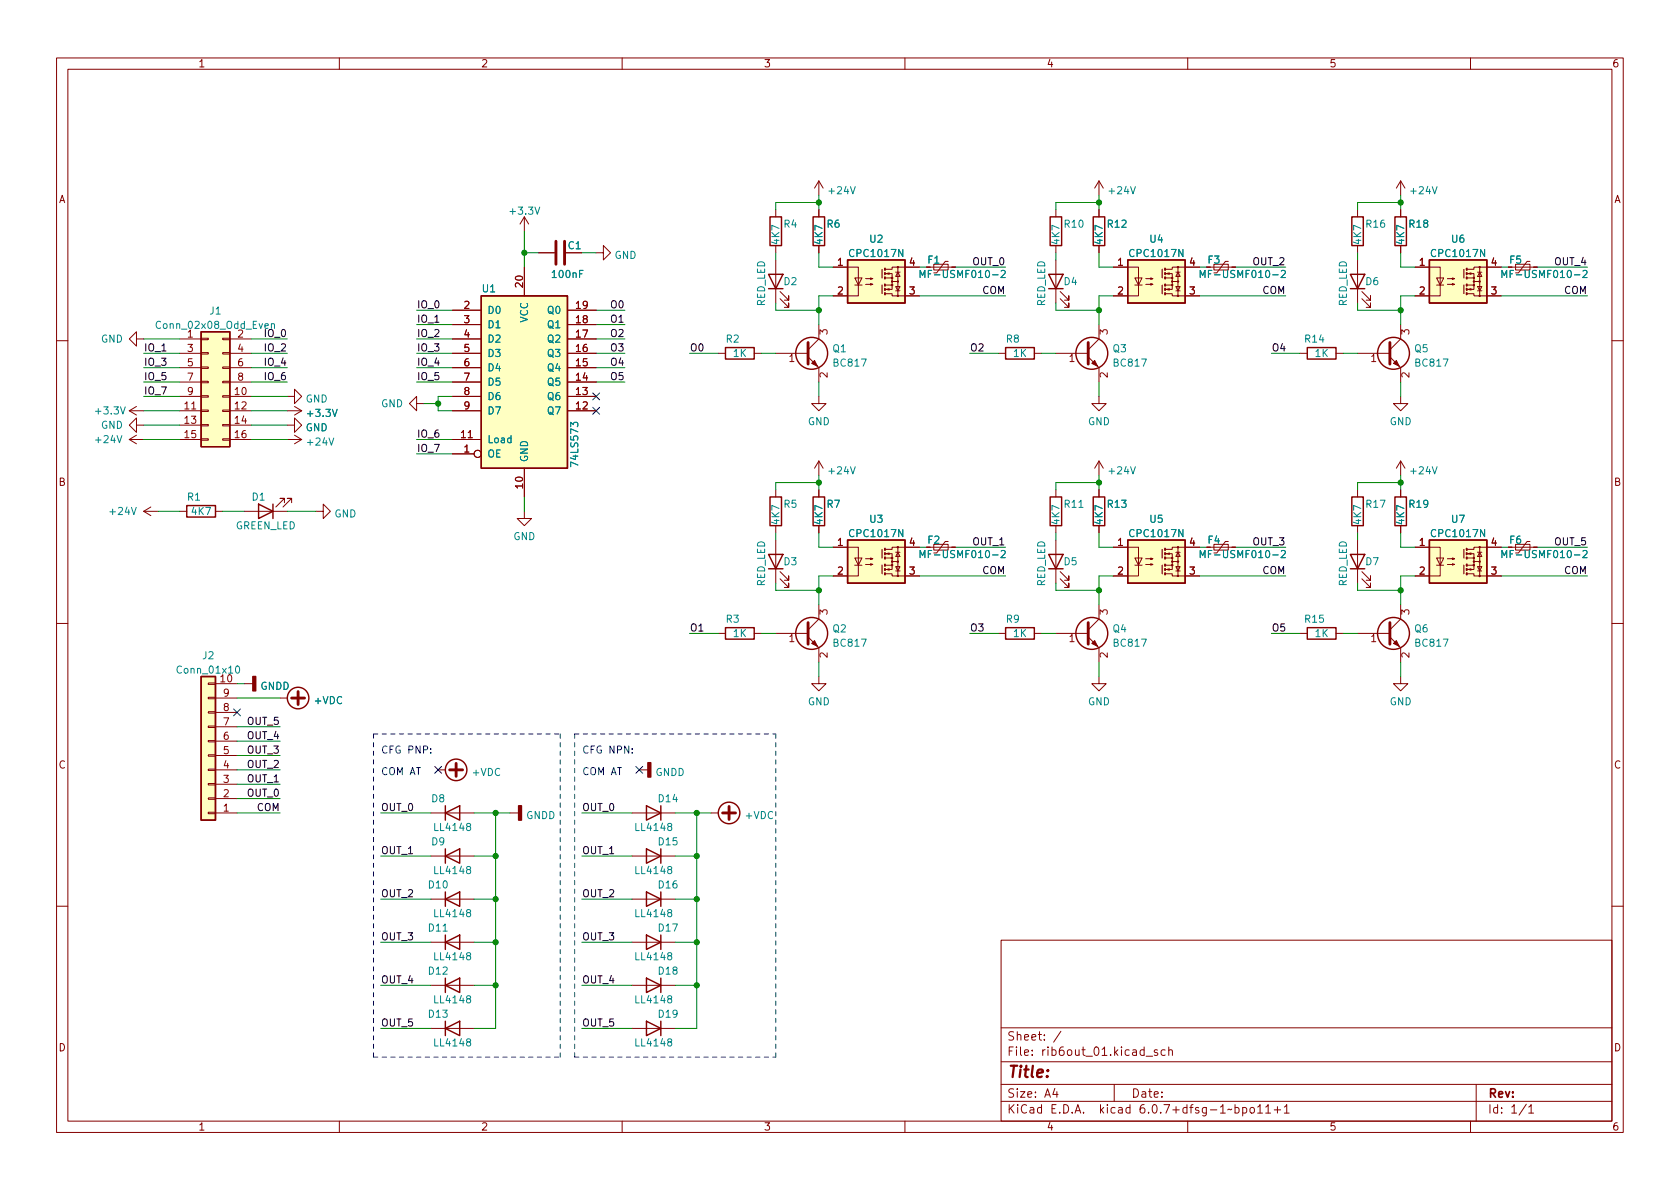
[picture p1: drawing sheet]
<svg xmlns="http://www.w3.org/2000/svg" width="297mm" height="210mm" viewBox="0 0 297 210" stroke-linecap="round" stroke-linejoin="round" font-family="sans-serif">
<g fill="none" stroke="#840000" stroke-width=".18">
<path d="M10 10.2h277v190.1h-277zM12 12.2h273v186.1h-273zM60 10.2v2M110 10.2v2M160 10.2v2M210 10.2v2M260 10.2v2M92.7 38.3v2.6M92.7 38.3l-.8 1.3M92.7 38.3l.8 1.3M137.2 37.1v1.2M144.8 32v2.5"/>
<path d="M144.8 37.1v1.2M144.8 32l-.8 1.3M144.8 32l.7 1.3M186.7 37.1v1.2M194.3 32v2.5M194.3 37.1v1.2M194.3 32l-.8 1.3M194.3 32l.8 1.3M240 37.1v1.2M247.6 32v2.5M247.6 37.1v1.2M247.6 32l-.7 1.3"/>
<path d="M247.6 32l.8 1.3M24.1 59.9v-1.2l-1.2 1.2 1.2 1.3v-1.3h1.3M31.7 59.9h3.9M35.6 59.8h1.2v.3h-1.2zM39.4 59.8h1.2v.3h-1.2zM40.6 59.9h3.8M80 59.9h5.1M80 57.4h5.1M80 54.9h5.1M92.7 47.2v5.1M95.2 44.7h2.8M100.3 59.9h5.1"/>
<path d="M100.3 57.4h5.1M100.3 54.9h5.1M105.4 44.7h1.3v-1.3l1.2 1.3-1.2 1.3v-1.3M137.2 43.4v1.3M137.2 46v7.6M137.9 52.8l1.5 1.6v-.8v.8h-.7M137.9 51.6l1.5 1.5v-.8v.8h-.7M144.8 57.4v2.5l-1.9 1.9M144.8 43.4v1.3M147.3 47.2h4.5v5.1h-4.5M151.1 49.1h1.3l-.6 1.3zM151.1 50.4h1.3"/>
<path d="M153 50.3h1.3l-.4 .1v-.2l.4 .1M153 49.3h1.3l-.4 .1v-.3l.4 .2M156.6 48.4h1.1v.7M156.6 51.9h1.1v.4h4.9M156.6 49.1h1.1v1.3h-1.1M156.7 51.2l.5-.2v.3zM156.7 48.4l.5-.1v.2zM157.7 50.4v.8h-1.1M157.7 49.8h1M158.4 50.7h.7l-.4 .7zM158.4 51.4h.7M158.4 48.1h.7"/>
<path d="M158.7 48.1l.4 .8h-.7zM158.7 47.2v5.1M162.6 47.2h-4.9v.4h-1.1M163.8 47.2h5.1M165.1 46.7h2.5v1h-2.5zM167.6 46.2h-.5l-1.5 2.1h-.5M186.7 43.4v1.3M186.7 46v7.6M187.5 52.8l1.5 1.6v-.8v.8h-.8M187.5 51.6l1.5 1.5v-.8v.8h-.8M194.3 43.4v1.3M194.3 57.4v2.5l-1.9 1.9"/>
<path d="M196.8 47.2h4.5v5.1h-4.5M200.7 49.1h1.2l-.6 1.3zM200.7 50.4h1.2M202.6 50.3h1.2l-.3 .1v-.2l.3 .1M202.6 49.3h1.2l-.3 .1v-.3l.3 .2M206.1 48.4h1.2v.7M206.1 51.9h1.2v.4h4.8M206.1 49.1h1.2v1.3h-1.2M206.2 51.2l.6-.2v.3zM206.2 48.4l.6-.1v.2zM207.3 50.4v.8h-1.2M207.3 49.8h1"/>
<path d="M207.9 50.7h.8l-.4 .7zM207.9 51.4h.8M207.9 48.1h.8M208.3 48.1l.4 .8h-.8zM208.3 47.2v5.1M212.1 47.2h-4.8v.4h-1.2M213.4 47.2h5M214.6 46.7h2.6v1h-2.6zM217.2 46.2h-.5l-1.6 2.1h-.5M240 43.4v1.3M240 46v7.6M240.8 52.8l1.5 1.6v-.8v.8h-.7"/>
<path d="M240.8 51.6l1.5 1.5v-.8v.8h-.7M247.6 43.4v1.3M247.6 57.4v2.5l-1.9 1.9M250.2 47.2h4.4v5.1h-4.4M254 49.1h1.3l-.7 1.3zM254 50.4h1.3M255.9 50.3h1.3l-.4 .1v-.2l.4 .1M255.9 49.3h1.3l-.4 .1v-.3l.4 .2M259.5 48.4h1.1v.7M259.5 51.9h1.1v.4h4.8M259.5 49.1h1.1v1.3h-1.1M259.6 51.2l.5-.2v.3z"/>
<path d="M259.6 48.4l.5-.1v.2zM260.6 50.4v.8h-1.1M260.6 49.8h1M261.2 50.7h.8l-.4 .7zM261.2 51.4h.8M261.2 48.1h.8M261.6 48.1l.4 .8h-.8zM261.6 47.2v5.1M265.4 47.2h-4.8v.4h-1.1M266.7 47.2h5.1M268 46.7h2.5v1h-2.5zM270.5 46.2h-.5l-1.5 2.1h-.5"/>
<path d="M10 60.2h2M22.9 77.7l1.2 .8M22.9 77.7h2.5M22.9 72.6l1.2 .8M22.9 72.6h2.5M24.1 75.2v-1.3l-1.2 1.3 1.2 1.2v-1.2h1.3M24.1 77l-1.2 .7M24.1 71.9l-1.2 .7M31.7 77.7h3.9M31.7 72.6h3.9M31.7 62.5h3.9M31.7 70.1h3.9"/>
<path d="M31.7 75.2h3.9M31.7 65h3.9M31.7 67.6h3.9M35.6 77.6h1.2v.2h-1.2zM35.6 75.1h1.2v.2h-1.2zM35.6 72.5h1.2v.3h-1.2zM35.6 70h1.2v.2h-1.2zM35.6 67.4h1.2v.3h-1.2zM35.6 64.9h1.2v.2h-1.2zM35.6 62.4h1.2v.2h-1.2zM39.4 77.6h1.2v.2h-1.2zM39.4 75.1h1.2v.2h-1.2z"/>
<path d="M39.4 72.5h1.2v.3h-1.2zM39.4 70h1.2v.2h-1.2zM39.4 67.4h1.2v.3h-1.2zM39.4 64.9h1.2v.2h-1.2zM39.4 62.4h1.2v.2h-1.2zM40.6 77.7h3.8M40.6 72.6h3.8M40.6 62.5h3.8M40.6 70.1h3.8M40.6 75.2h3.8M40.6 65h3.8M40.6 67.6h3.8"/>
<path d="M50.8 75.2h1.3v-1.3l1.2 1.3-1.2 1.2v-1.2M50.8 70.1h1.3v-1.3l1.2 1.3-1.2 1.3v-1.3M50.8 77.7h2.5M50.8 72.6h2.5M52.1 71.9l1.2 .7M52.1 77l1.2 .7M53.3 72.6l-1.2 .8M53.3 77.7l-1.2 .8M73.7 71.4v-1.3l-1.3 1.3 1.3 1.2v-1.2h1.2M80 77.7h5.1M80 72.6h5.1M80 62.5h5.1"/>
<path d="M80 70.1h5.1M80 65h5.1M80 67.6h5.1M100.3 72.6h5.1M100.3 62.5h5.1M100.3 70.1h5.1M100.3 65h5.1M100.3 67.6h5.1M127 62.5h1.3M133.3 62.5h1.3M137.2 62.5h5.7M142.9 63.1l1.9 1.9v2.6"/>
<path d="M144.8 70.1v1.3h1.2l-1.2 1.2-1.3-1.2h1.3M176.5 62.5h1.3M182.9 62.5h1.2M186.7 62.5h5.7M192.4 63.1l1.9 1.9v2.6M194.3 70.1v1.3h1.3l-1.3 1.2-1.3-1.2h1.3M229.9 62.5h1.2M236.2 62.5h1.3M240 62.5h5.7M245.7 63.1l1.9 1.9v2.6M247.6 70.1v1.3h1.3l-1.3 1.2-1.2-1.2h1.2M285 60.2h2"/>
<path d="M25.4 90.4l1.3 .8M25.4 90.4h2.5M26.7 89.7l-1.3 .7M31.7 90.4h1.3M38.1 90.4h1.3M43.2 90.4h7.6M50.3 88.9v-.8h-.8h.8l-1.5 1.6M51.6 88.9v-.8h-.8h.8l-1.6 1.6M55.9 90.4h1.2v-1.3l1.3 1.3-1.3 1.3v-1.3M80 80.3h3.8M92.7 90.4v1.3h1.3l-1.3 1.3-1.3-1.3h1.3M92.7 82.8v5.1"/>
<path d="M137.2 86.6v1.3M137.2 93v1.2M137.2 95.5v7.6M144.8 81.5v2.6M144.8 86.6v1.3M144.8 93v1.2M144.8 81.5l-.8 1.3M144.8 81.5l.7 1.3M147.3 96.8h4.5v5h-4.5M151.1 98.7h1.3l-.6 1.2zM151.1 99.9h1.3M153 99.8h1.3l-.4 .1v-.2l.4 .1"/>
<path d="M153 98.8h1.3l-.4 .1v-.2l.4 .1M156.6 97.9h1.1v.8M156.6 98.7h1.1v1.2h-1.1M156.7 97.9l.5-.1v.2zM157.7 99.9v.8h-1.1M157.7 99.3h1M158.4 97.7h.7M158.7 97.7l.4 .7h-.7zM158.7 96.8v5M162.6 96.8h-4.9v.3h-1.1M163.8 96.8h5.1M165.1 96.3h2.5v1h-2.5z"/>
<path d="M167.6 95.8h-.5l-1.5 2h-.5M186.7 86.6v1.3M186.7 93v1.2M186.7 95.5v7.6M194.3 81.5v2.6M194.3 86.6v1.3M194.3 93v1.2M194.3 81.5l-.8 1.3M194.3 81.5l.8 1.3M196.8 96.8h4.5v5h-4.5M200.7 98.7h1.2l-.6 1.2zM200.7 99.9h1.2"/>
<path d="M202.6 99.8h1.2l-.3 .1v-.2l.3 .1M202.6 98.8h1.2l-.3 .1v-.2l.3 .1M206.1 97.9h1.2v.8M206.1 98.7h1.2v1.2h-1.2M206.2 97.9l.6-.1v.2zM207.3 99.9v.8h-1.2M207.3 99.3h1M207.9 97.7h.8M208.3 97.7l.4 .7h-.8zM208.3 96.8v5M212.1 96.8h-4.8v.3h-1.2M213.4 96.8h5"/>
<path d="M214.6 96.3h2.6v1h-2.6zM217.2 95.8h-.5l-1.6 2h-.5M240 86.6v1.3M240 93v1.2M240 95.5v7.6M247.6 81.5v2.6M247.6 86.6v1.3M247.6 93v1.2M247.6 81.5l-.7 1.3M247.6 81.5l.8 1.3M250.2 96.8h4.4v5h-4.4M254 98.7h1.3l-.7 1.2z"/>
<path d="M254 99.9h1.3M255.9 99.8h1.3l-.4 .1v-.2l.4 .1M255.9 98.8h1.3l-.4 .1v-.2l.4 .1M259.5 97.9h1.1v.8M259.5 98.7h1.1v1.2h-1.1M259.6 97.9l.5-.1v.2zM260.6 99.9v.8h-1.1M260.6 99.3h1M261.2 97.7h.8M261.6 97.7l.4 .7h-.8zM261.6 96.8v5M265.4 96.8h-4.8v.3h-1.1"/>
<path d="M266.7 96.8h5.1M268 96.3h2.5v1h-2.5zM270.5 95.8h-.5l-1.5 2h-.5M10 110.2h2M127 112h1.3M133.3 112h1.3M137.2 112h5.7M137.9 102.4l1.5 1.5v-.8v.8h-.7M137.9 101.1l1.5 1.5v-.8v.8h-.7M142.9 112.6l1.9 1.9v2.6M144.8 119.6v1.3h1.2l-1.2 1.3-1.3-1.3h1.3M144.8 106.9v2.6l-1.9 1.9"/>
<path d="M156.6 101.5h1.1v.3h4.9M156.7 100.7l.5-.1v.2zM158.4 100.2h.7l-.4 .8zM158.4 101h.7M176.5 112h1.3M182.9 112h1.2M186.7 112h5.7M187.5 102.4l1.5 1.5v-.8v.8h-.8M187.5 101.1l1.5 1.5v-.8v.8h-.8M192.4 112.6l1.9 1.9v2.6M194.3 119.6v1.3h1.3l-1.3 1.3-1.3-1.3h1.3M194.3 106.9v2.6l-1.9 1.9"/>
<path d="M206.1 101.5h1.2v.3h4.8M206.2 100.7l.6-.1v.2zM207.9 100.2h.8l-.4 .8zM207.9 101h.8M229.9 112h1.2M236.2 112h1.3M240 112h5.7M240.8 102.4l1.5 1.5v-.8v.8h-.7M240.8 101.1l1.5 1.5v-.8v.8h-.7M245.7 112.6l1.9 1.9v2.6M247.6 119.6v1.3h1.3l-1.3 1.3-1.2-1.3h1.2M247.6 106.9v2.6l-1.9 1.9"/>
<path d="M259.5 101.5h1.1v.3h4.8M259.6 100.7l.5-.1v.2zM261.2 100.2h.8l-.4 .8zM261.2 101h.8M285 110.2h2M36.8 120.8h1.3v.2h-1.3zM36.8 123.3h1.3v.3h-1.3zM36.8 125.9h1.3v.2h-1.3zM36.8 128.4h1.3v.2h-1.3zM36.8 130.9h1.3v.3h-1.3zM36.8 133.5h1.3v.2h-1.3zM36.8 136h1.3v.3h-1.3z"/>
<path d="M36.8 138.6h1.3v.2h-1.3zM38.1 136.1h3.8M38.1 123.4h3.8M38.1 120.9h3.8M38.1 138.7h3.8M38.1 133.6h3.8M38.1 131.1h3.8M38.1 128.5h3.8M38.1 126h3.8M43.2 120.9h1.5M49.5 123.4h1.3M77.5 136.1h1.2"/>
<path d="M113 136.1h1.6M36.8 141.1h1.3v.2h-1.3zM36.8 143.6h1.3v.3h-1.3zM38.1 143.8h3.8M38.1 141.2h3.8M76.2 159h7.6M76.2 151.4h7.6M76.2 143.8h7.6M90.2 143.8h1.5M111.8 159h7.6M111.8 151.4h7.6M111.8 143.8h7.6"/>
<path d="M125.7 143.8h1.3M10 160.2h2M76.2 166.6h7.6M76.2 174.2h7.6M111.8 166.6h7.6M111.8 174.2h7.6M177 166.3h108v32h-108zM285 160.2h2M60 198.3v2M76.2 181.9h7.6M110 198.3v2M111.8 181.9h7.6"/>
<path d="M160 198.3v2M177 194.8h108M177 191.8h108M177 187.8h108M177 181.8h108M186.5 192.5l-.4 1h1M186.9 193v1M187.6 182.4l-1.3 1.9M197 191.8v3M202.6 186.8h1.2M204.6 185.7l-.3-.1-.2 .2v.3l.5 .1v.4h-.5M206 185.7l-.4-.1-.3 .3v.4l.1 .3h.6"/>
<path d="M206.6 185.8l.3-.2 .3 .1 .1 .9M206.6 185.1v1.5M210 198.3v2M218.4 195.9l.4-.1 .3 .3v.4l-.2 .3h-.5M218.4 195.3v1.5M219.7 195.9l.4-.1 .3 .3v.4l-.1 .3h-.6M219.7 195.8v1.5M221.1 196l.2-.2 .4 .2 .1 .5-.2 .3h-.3l-.2-.1zM222.4 195.8l.4-.5v1.5M222.4 196.8h.8M223.8 195.8l.4-.5v1.5M223.8 196.8h.8"/>
<path d="M225.3 196.3h1.1M225.9 195.7v1.1M227.1 195.8l.4-.5v1.5M227.1 196.8h.8M260 198.3v2M261 191.8v6.5M269.9 195.3l-1.3 1.9M270.3 195.8l.4-.5v1.5M270.3 196.8h.9"/>
<circle cx="157.7" cy="49.8" r=".13"/>
<circle cx="157.7" cy="49.1" r=".13"/>
<circle cx="157.7" cy="50.4" r=".13"/>
<circle cx="158.7" cy="52.3" r=".13"/>
<circle cx="158.7" cy="49.8" r=".13"/>
<circle cx="158.7" cy="47.2" r=".13"/>
<circle cx="207.3" cy="49.1" r=".13"/>
<circle cx="207.3" cy="49.8" r=".13"/>
<circle cx="207.3" cy="50.4" r=".13"/>
<circle cx="208.3" cy="47.2" r=".13"/>
<circle cx="208.3" cy="49.8" r=".13"/>
<circle cx="208.3" cy="52.3" r=".13"/>
<circle cx="260.6" cy="50.4" r=".13"/>
<circle cx="260.6" cy="49.1" r=".13"/>
<circle cx="260.6" cy="49.8" r=".13"/>
<circle cx="261.6" cy="52.3" r=".13"/>
<circle cx="261.6" cy="49.8" r=".13"/>
<circle cx="261.6" cy="47.2" r=".13"/>
<circle cx="84.5" cy="80.3" r=".63"/>
<circle cx="157.7" cy="99.9" r=".13"/>
<circle cx="157.7" cy="98.7" r=".13"/>
<circle cx="157.7" cy="99.3" r=".13"/>
<circle cx="158.7" cy="96.8" r=".13"/>
<circle cx="158.7" cy="99.3" r=".13"/>
<circle cx="207.3" cy="99.9" r=".13"/>
<circle cx="207.3" cy="98.7" r=".13"/>
<circle cx="207.3" cy="99.3" r=".13"/>
<circle cx="208.3" cy="96.8" r=".13"/>
<circle cx="208.3" cy="99.3" r=".13"/>
<circle cx="260.6" cy="99.3" r=".13"/>
<circle cx="260.6" cy="98.7" r=".13"/>
<circle cx="260.6" cy="99.9" r=".13"/>
<circle cx="261.6" cy="96.8" r=".13"/>
<circle cx="261.6" cy="99.3" r=".13"/>
<circle cx="158.7" cy="101.8" r=".13"/>
<circle cx="208.3" cy="101.8" r=".13"/>
<circle cx="261.6" cy="101.8" r=".13"/>
</g>
<g fill="none" stroke="#840000" stroke-width=".25">
<path d="M136.1 38.3h2.1v5.1h-2.1zM143.8 38.3h2v5.1h-2zM185.7 38.3h2v5.1h-2zM193.3 38.3h2v5.1h-2zM239 38.3h2v5.1h-2zM246.6 38.3h2.1v5.1h-2.1zM35.6 58.7h5v20.3h-5zM85.1 52.3h15.2v30.5h-15.2zM135.9 48.5h2.5l-1.2 2.5zM135.9 51h2.5M149.9 46h10.1v7.6h-10.1zM185.4 48.5h2.6l-1.3 2.5z"/>
<path d="M185.4 51h2.6M199.4 46h10.1v7.6h-10.1zM238.8 48.5h2.5l-1.3 2.5zM238.8 51h2.5M252.7 46h10.2v7.6h-10.2zM128.3 61.5h5v2h-5zM177.8 61.5h5.1v2h-5.1zM231.1 61.5h5.1v2h-5.1zM33 89.4h5.1v2h-5.1zM45.7 89.1l2.6 1.3-2.6 1.3zM48.3 89.1v2.6M135.9 98h2.5l-1.2 2.6z"/>
<path d="M136.1 87.9h2.1v5.1h-2.1zM143.8 87.9h2v5.1h-2zM149.9 95.5h10.1v7.6h-10.1zM185.4 98h2.6l-1.3 2.6zM185.7 87.9h2v5.1h-2zM193.3 87.9h2v5.1h-2zM199.4 95.5h10.1v7.6h-10.1zM238.8 98h2.5l-1.3 2.6zM239 87.9h2v5.1h-2zM246.6 87.9h2.1v5.1h-2.1zM252.7 95.5h10.2v7.6h-10.2zM35.6 119.6h2.5v25.4h-2.5z"/>
<path d="M128.3 111h5v2h-5zM135.9 100.6h2.5M177.8 111h5.1v2h-5.1zM185.4 100.6h2.6M231.1 111h5.1v2h-5.1zM238.8 100.6h2.5M78.7 159l2.6-1.3v2.6zM78.7 143.8l2.6-1.3v2.5zM78.7 151.4l2.6-1.3v2.5zM78.7 142.5v2.5M78.7 150.1v2.5M78.7 157.7v2.6"/>
<path d="M114.3 150.1l2.5 1.3-2.5 1.2zM114.3 142.5l2.5 1.3-2.5 1.2zM114.3 157.7l2.5 1.3-2.5 1.3zM116.8 142.5v2.5M116.8 150.1v2.5M116.8 157.7v2.6M78.7 166.6l2.6-1.3v2.6zM78.7 174.2l2.6-1.2v2.5zM78.7 165.3v2.6M78.7 173v2.5M114.3 165.3l2.5 1.3-2.5 1.3zM114.3 173l2.5 1.2-2.5 1.3z"/>
<path d="M116.8 165.3v2.6M116.8 173v2.5M78.7 181.9l2.6-1.3v2.5zM78.7 180.6v2.5M114.3 180.6l2.5 1.3-2.5 1.2zM116.8 180.6v2.5"/>
<circle cx="143.5" cy="62.5" r="2.82"/>
<circle cx="193" cy="62.5" r="2.82"/>
<circle cx="246.4" cy="62.5" r="2.82"/>
<circle cx="143.5" cy="112" r="2.82"/>
<circle cx="193" cy="112" r="2.82"/>
<circle cx="246.4" cy="112" r="2.82"/>
<circle cx="52.7" cy="123.4" r="1.9"/>
<circle cx="80.6" cy="136.1" r="1.9"/>
<circle cx="128.9" cy="143.8" r="1.9"/>
</g>
<g fill="none" stroke="#840000" stroke-width=".51">
<path d="M98.3 42.7v4M99.8 42.7v4M142.9 60.6v3.8M192.4 60.6v3.8M245.7 60.6v3.8M142.9 110.1v3.8M192.4 110.1v3.8M245.7 110.1v3.8M51.6 123.4h2.2M52.7 122.3v2.3M79.5 136.1h2.3M80.6 135v2.3"/>
<path d="M127.8 143.8h2.2M128.9 142.6v2.3"/>
</g>
<g fill="#840000" stroke="#840000" stroke-width=".18">
<path d="M246.4 113.8l.5-.5 .5 1z"/>
<path d="M143.5 64.3l.5-.6 .5 1.1z"/>
<path d="M143.5 113.8l.5-.5 .5 1z"/>
<path d="M193.5 113.3l.6 1-1.1-.5z"/>
<path d="M246.4 64.3l.5-.6 .5 1.1z"/>
<path d="M193 64.3l.5-.6 .6 1.1z"/>
</g>
<g fill="#ffffc2" stroke="#ffffc2" stroke-width=".18">
<path d="M199.4 95.5h10.1v7.6h-10.1z"/>
<path d="M252.7 95.5h10.2v7.6h-10.2z"/>
<path d="M35.6 58.7h5v20.3h-5z"/>
<path d="M85.1 52.3h15.2v30.5h-15.2z"/>
<path d="M149.9 46h10.1v7.6h-10.1z"/>
<path d="M149.9 95.5h10.1v7.6h-10.1z"/>
<path d="M252.7 46h10.2v7.6h-10.2z"/>
<path d="M199.4 46h10.1v7.6h-10.1z"/>
<path d="M35.6 119.6h2.5v25.4h-2.5z"/>
</g>
<path d="M156 47.6v1.5M156 50.4v1.5M205.5 47.6v1.5M205.5 50.4v1.5M258.8 47.6v1.5M258.8 50.4v1.5M156 97.1v1.6M156 99.9v1.6M205.5 97.1v1.6M205.5 99.9v1.6M258.8 97.1v1.6M258.8 99.9v1.6" fill="none" stroke="#840000" stroke-width=".2"/>
<g fill="none" stroke="#840000" stroke-width=".36">
<path d="M156.5 51.8v.3M156.5 51v.3M156.5 49v.3M156.5 48.3v.2M156.5 47.5v.2M156.5 50.3v.2M206 51.8v.3M206 51v.3M206 49v.3M206 48.3v.2M206 47.5v.2M206 50.3v.2"/>
<path d="M259.3 51.8v.3M259.3 51v.3M259.3 49v.3M259.3 48.3v.2M259.3 47.5v.2M259.3 50.3v.2M156.5 98.5v.3M156.5 97.8v.2M156.5 97v.3M156.5 99.8v.3M206 98.5v.3M206 97.8v.2"/>
<path d="M206 97v.3M206 99.8v.3M259.3 98.5v.3M259.3 97.8v.2M259.3 97v.3M259.3 99.8v.3M156.5 101.3v.3M156.5 100.6v.2M206 101.3v.3M206 100.6v.2M259.3 101.3v.3M259.3 100.6v.2"/>
</g>
<g fill="none" stroke="#008484" stroke-width=".18">
<path d="M48 57.4l.2-.2 .3 .1v.8M48 57.2v.9M162.7 49.1v-1.3l.4 .9 .4-.9v1.3M177 47.9l.5-.1 .2 .4-.7 .9h.7M212.2 49.1v-1.3l.4 .9 .5-.9v1.3M226.5 47.9l.5-.1 .3 .4-.8 .9h.8M265.6 49.1v-1.3l.4 .9 .4-.9v1.3M279.9 47.9l.5-.1 .2 .4-.8 .9h.8M162.7 98.6v-1.3l.4 .9 .4-.9v1.3M177 97.5l.5-.2 .2 .4-.7 .9h.7M212.2 98.6v-1.3l.4 .9 .5-.9v1.3M226.5 97.5l.5-.2 .3 .4-.8 .9h.8"/>
<path d="M265.6 98.6v-1.3l.4 .9 .4-.9v1.3M279.9 97.5l.5-.2 .2 .4-.8 .9h.8M41.8 117.9l.1-.1a.68 .68 0 0 1 .5 .6 .68 .68 0 0 1-.5 .6l-.1-.1-.2-.3z"/>
</g>
<g fill="#840000" stroke="#840000" stroke-width=".25">
<path d="M114.6 134.9h.5v2.5h-.5z"/>
<path d="M91.7 142.5h.5v2.5h-.5z"/>
<path d="M44.7 119.6h.5v2.6h-.5z"/>
</g>
<path d="M76.2 133.1v.1M76.2 132.4v.1M111.8 133.1v.1M111.8 132.4v.1" fill="none" stroke="#0000c2" stroke-width=".18"/>
<path d="M66 129.8h33.1M66 129.8v57.1M101.6 129.8h35.6M101.6 129.8v57.1M66 186.9h33.1M99.1 186.9v-57.1M101.6 186.9h35.6M137.2 186.9v-57.1" fill="none" stroke="#0000c2" stroke-width=".18" stroke-dasharray=".8 .8"/>
<g fill="none" stroke="#008400" stroke-width=".18">
<path d="M144.8 35.8h-7.6v1.3M144.8 34.5v2.6M194.3 35.8h-7.6v1.3M194.3 34.5v2.6M247.6 34.5v2.6M247.6 35.8h-7.6v1.3M25.4 59.9h6.3M44.4 59.9h6.4M73.7 59.9h6.3M73.7 54.9h6.3M73.7 57.4h6.3M92.7 40.9v6.3"/>
<path d="M92.7 44.7h2.5M102.9 44.7h2.5M105.4 59.9h5.1M105.4 54.9h5.1M105.4 57.4h5.1M137.2 53.6v1.3h7.6M137.2 44.7v1.3M144.8 44.7v2.5h2.5M147.3 52.3h-2.5v5.1M162.6 47.2h1.2M162.6 52.3h15.2M168.9 47.2h8.9"/>
<path d="M186.7 53.6v1.3h7.6M186.7 44.7v1.3M194.3 44.7v2.5h2.5M196.8 52.3h-2.5v5.1M212.1 47.2h1.3M212.1 52.3h15.2M218.4 47.2h8.9M240 53.6v1.3h7.6M240 44.7v1.3M247.6 44.7v2.5h2.6M250.2 52.3h-2.6v5.1M265.4 47.2h1.3"/>
<path d="M265.4 52.3h15.3M271.8 47.2h8.9M25.4 72.6h6.3M25.4 75.2h6.3M25.4 77.7h6.3M25.4 62.5h6.3M25.4 70.1h6.3M25.4 67.6h6.3M25.4 65h6.3M44.4 72.6h6.4M44.4 75.2h6.4M44.4 77.7h6.4"/>
<path d="M44.4 62.5h6.4M44.4 70.1h6.4M44.4 67.6h6.4M44.4 65h6.4M73.7 77.7h6.3M73.7 62.5h6.3M73.7 67.6h6.3M73.7 65h6.3M74.9 71.4h2.6M80 70.1h-2.5v2.5h2.5M105.4 62.5h5.1M105.4 67.6h5.1"/>
<path d="M105.4 65h5.1M121.9 62.5h5.1M134.6 62.5h2.6M144.8 67.6v2.5M171.4 62.5h5.1M184.1 62.5h2.6M194.3 67.6v2.5M224.8 62.5h5.1M237.5 62.5h2.5M247.6 67.6v2.5M27.9 90.4h3.8M39.4 90.4h3.8"/>
<path d="M50.8 90.4h5.1M73.7 80.3h6.3M92.7 87.9v2.5M137.2 94.2v1.3M144.8 85.3h-7.6v1.3M144.8 84.1v2.5M144.8 94.2v2.6h2.5M162.6 96.8h1.2M168.9 96.8h8.9M186.7 94.2v1.3M194.3 94.2v2.6h2.5M194.3 85.3h-7.6v1.3"/>
<path d="M194.3 84.1v2.5M212.1 96.8h1.3M218.4 96.8h8.9M240 94.2v1.3M247.6 84.1v2.5M247.6 94.2v2.6h2.6M247.6 85.3h-7.6v1.3M265.4 96.8h1.3M271.8 96.8h8.9M121.9 112h5.1M134.6 112h2.6M137.2 103.1v1.3h7.6"/>
<path d="M144.8 117.1v2.5M147.3 101.8h-2.5v5.1M162.6 101.8h15.2M171.4 112h5.1M184.1 112h2.6M186.7 103.1v1.3h7.6M194.3 117.1v2.5M196.8 101.8h-2.5v5.1M212.1 101.8h15.2M224.8 112h5.1M237.5 112h2.5M240 103.1v1.3h7.6"/>
<path d="M247.6 117.1v2.5M250.2 101.8h-2.6v5.1M265.4 101.8h15.3M41.9 120.9h1.3M41.9 123.4h7.6M41.9 136.1h7.6M41.9 133.6h7.6M41.9 131.1h7.6M41.9 128.5h7.6M41.9 138.7h7.6M41.9 143.8h7.6M41.9 141.2h7.6"/>
<path d="M67.3 151.4h8.9M67.3 143.8h8.9M67.3 159h8.9M83.8 151.4h3.8M83.8 143.8h6.4M83.8 159h3.8M87.6 143.8v38.1h-3.8M102.9 151.4h8.9M102.9 143.8h8.9M102.9 159h8.9M119.4 151.4h3.8M119.4 143.8h6.3"/>
<path d="M119.4 159h3.8M123.2 143.8v38.1h-3.8M67.3 174.2h8.9M67.3 166.6h8.9M83.8 174.2h3.8M83.8 166.6h3.8M102.9 174.2h8.9M102.9 166.6h8.9M119.4 174.2h3.8M119.4 166.6h3.8M67.3 181.9h8.9M102.9 181.9h8.9"/>
</g>
<path d="M104.8 72l1.2 1.2M104.8 69.5l1.2 1.2M106 72l-1.2 1.2M106 69.5l-1.2 1.2M41.3 125.4l1.2 1.2M42.5 125.4l-1.2 1.2M76.9 135.5l1.2 1.2M78.1 135.5l-1.2 1.2M112.4 135.5l1.2 1.2M113.6 135.5l-1.2 1.2" fill="none" stroke="#000084" stroke-width=".18"/>
<g fill="#008400" stroke="#008400" stroke-width=".18">
<circle cx="247.6" cy="54.9" r=".46"/>
<circle cx="247.6" cy="35.8" r=".46"/>
<circle cx="194.3" cy="54.9" r=".46"/>
<circle cx="194.3" cy="35.8" r=".46"/>
<circle cx="247.6" cy="104.4" r=".46"/>
<circle cx="247.6" cy="85.3" r=".46"/>
<circle cx="194.3" cy="85.3" r=".46"/>
<circle cx="194.3" cy="104.4" r=".46"/>
<circle cx="144.8" cy="85.3" r=".46"/>
<circle cx="144.8" cy="54.9" r=".46"/>
<circle cx="144.8" cy="104.4" r=".46"/>
<circle cx="77.5" cy="71.4" r=".46"/>
<circle cx="144.8" cy="35.8" r=".46"/>
<circle cx="92.7" cy="44.7" r=".46"/>
<circle cx="123.2" cy="159" r=".46"/>
<circle cx="123.2" cy="151.4" r=".46"/>
<circle cx="123.2" cy="143.8" r=".46"/>
<circle cx="87.6" cy="166.6" r=".46"/>
<circle cx="87.6" cy="159" r=".46"/>
<circle cx="123.2" cy="166.6" r=".46"/>
<circle cx="123.2" cy="174.2" r=".46"/>
<circle cx="87.6" cy="174.2" r=".46"/>
<circle cx="87.6" cy="151.4" r=".46"/>
<circle cx="87.6" cy="143.8" r=".46"/>
</g>
<text font-size="2.8" fill="#840000" x="178" y="190.6">Title:</text>
<g font-size="2.1" fill="#840000">
<text x="178" y="184">Sheet: /</text>
<text x="178" y="186.7">File: rib6out_01.kicad_sch</text>
<text x="178" y="196.9">KiCad E.D.A. kicad 6.0.7+dfsg-1~bpo11+1</text>
<text x="178" y="194.1">Size: A4</text>
<text x="200" y="194.1">Date:</text>
<text x="263" y="194.1">Rev:</text>
<text x="263" y="196.9">Id: 1/1</text>
</g>
<g font-size="1.8" fill="#840000">
<text x="35" y="11.9">1</text>
<text x="85" y="11.9">2</text>
<text x="135" y="11.9">3</text>
<text x="185" y="11.9">4</text>
<text x="235" y="11.9">5</text>
<text x="285" y="11.9">6</text>
<text x="10.3" y="35.9">A</text>
<text x="285.3" y="35.9">A</text>
<text x="100.5" y="44.1">C1</text>
<text x="148.1" y="47">1</text>
<text x="160.8" y="47">4</text>
<text x="197.6" y="47">1</text>
<text x="210.3" y="47">4</text>
<text x="213.6" y="46.6">F3</text>
<text x="251" y="47">1</text>
<text x="263.7" y="47">4</text>
<text x="266.9" y="46.6">F5</text>
<text x="92.5" y="50.8" transform="rotate(-90 92.5 50.8)">20</text>
<text x="148.1" y="52.1">2</text>
<text x="160.8" y="52.1">3</text>
<text x="163.8" y="49.1">MF-USMF010-2</text>
<text x="197.6" y="52.1">2</text>
<text x="210.3" y="52.1">3</text>
<text x="213.4" y="49.1">MF-USMF010-2</text>
<text x="251" y="52.1">2</text>
<text x="263.7" y="52.1">3</text>
<text x="266.7" y="49.1">MF-USMF010-2</text>
<text x="33.2" y="59.7">1</text>
<text x="42.1" y="59.7">2</text>
<text x="82.1" y="54.6">2</text>
<text x="82.1" y="57.1">3</text>
<text x="82.1" y="59.7">4</text>
<text x="101.9" y="59.7">17</text>
<text x="101.9" y="57.1">18</text>
<text x="101.9" y="54.6">19</text>
<text x="146.3" y="59.2" transform="rotate(-90 146.3 59.2)">3</text>
<text x="195.8" y="59.2" transform="rotate(-90 195.8 59.2)">3</text>
<text x="249.2" y="59.2" transform="rotate(-90 249.2 59.2)">3</text>
<text x="33.2" y="62.2">3</text>
<text x="33.2" y="64.8">5</text>
<text x="42.1" y="62.2">4</text>
<text x="42.1" y="64.8">6</text>
<text x="82.1" y="62.2">5</text>
<text x="82.1" y="64.8">6</text>
<text x="101.9" y="64.8">15</text>
<text x="101.9" y="62.2">16</text>
<text x="139.5" y="64">1</text>
<text x="189.1" y="64">1</text>
<text x="242.4" y="64">1</text>
<text x="33.2" y="67.3">7</text>
<text x="33.2" y="69.8">9</text>
<text x="41.6" y="69.8">10</text>
<text x="42.1" y="67.3">8</text>
<text x="82.1" y="67.3">7</text>
<text x="82.1" y="69.8">8</text>
<text x="101.9" y="69.8">13</text>
<text x="101.9" y="67.3">14</text>
<text x="146.3" y="66.8" transform="rotate(-90 146.3 66.8)">2</text>
<text x="195.8" y="66.8" transform="rotate(-90 195.8 66.8)">2</text>
<text x="249.2" y="66.8" transform="rotate(-90 249.2 66.8)">2</text>
<text x="32.7" y="72.4">11</text>
<text x="32.7" y="74.9">13</text>
<text x="32.7" y="77.5">15</text>
<text x="41.6" y="72.4">12</text>
<text x="41.6" y="74.9">14</text>
<text x="41.6" y="77.5">16</text>
<text x="81.6" y="77.5">11</text>
<text x="82.1" y="72.4">9</text>
<text x="101.9" y="72.4">12</text>
<text x="82.1" y="80">1</text>
<text x="10.3" y="85.9">B</text>
<text x="92.5" y="86.3" transform="rotate(-90 92.5 86.3)">10</text>
<text x="285.3" y="85.9">B</text>
<text x="148.1" y="96.5">1</text>
<text x="148.1" y="101.6">2</text>
<text x="160.8" y="101.6">3</text>
<text x="160.8" y="96.5">4</text>
<text x="163.8" y="98.7">MF-USMF010-2</text>
<text x="197.6" y="96.5">1</text>
<text x="197.6" y="101.6">2</text>
<text x="210.3" y="101.6">3</text>
<text x="210.3" y="96.5">4</text>
<text x="213.4" y="98.7">MF-USMF010-2</text>
<text x="251" y="96.5">1</text>
<text x="251" y="101.6">2</text>
<text x="263.7" y="101.6">3</text>
<text x="263.7" y="96.5">4</text>
<text x="266.7" y="98.7">MF-USMF010-2</text>
<text x="266.9" y="96.1">F6</text>
<text x="139.5" y="113.5">1</text>
<text x="146.3" y="108.7" transform="rotate(-90 146.3 108.7)">3</text>
<text x="189.1" y="113.5">1</text>
<text x="195.8" y="108.7" transform="rotate(-90 195.8 108.7)">3</text>
<text x="242.4" y="113.5">1</text>
<text x="249.2" y="108.7" transform="rotate(-90 249.2 108.7)">3</text>
<text x="146.3" y="116.3" transform="rotate(-90 146.3 116.3)">2</text>
<text x="195.8" y="116.3" transform="rotate(-90 195.8 116.3)">2</text>
<text x="249.2" y="116.3" transform="rotate(-90 249.2 116.3)">2</text>
<text x="39.5" y="125.7">8</text>
<text x="39.5" y="123.2">9</text>
<text x="39.5" y="130.8">6</text>
<text x="39.5" y="128.3">7</text>
<text x="10.3" y="135.9">C</text>
<text x="39.5" y="135.9">4</text>
<text x="39.5" y="133.3">5</text>
<text x="285.3" y="135.9">C</text>
<text x="39.5" y="143.5">1</text>
<text x="39.5" y="141">2</text>
<text x="39.5" y="138.4">3</text>
<text x="10.3" y="185.9">D</text>
<text x="285.3" y="185.9">D</text>
<text x="35" y="199.9">1</text>
<text x="85" y="199.9">2</text>
<text x="135" y="199.9">3</text>
<text x="185" y="199.9">4</text>
<text x="235" y="199.9">5</text>
<text x="285" y="199.9">6</text>
</g>
<g font-size="1.8" fill="#008484">
<text x="146.7" y="34.3">+24V</text>
<text x="196.2" y="34.3">+24V</text>
<text x="249.6" y="34.3">+24V</text>
<text x="90.4" y="37.9">+3.3V</text>
<text x="138.6" y="40.3">R4</text>
<text x="146.2" y="40.3">R6</text>
<text x="188.3" y="40.3">R10</text>
<text x="195.9" y="40.3">R12</text>
<text x="241.6" y="40.3">R16</text>
<text x="249.2" y="40.3">R18</text>
<text x="108.6" y="45.8">GND</text>
<text x="137.8" y="43.1" transform="rotate(-90 137.8 43.1)">4K7</text>
<text x="145.4" y="43.1" transform="rotate(-90 145.4 43.1)">4K7</text>
<text x="150.5" y="45.4">CPC1017N</text>
<text x="153.8" y="42.9">U2</text>
<text x="164.1" y="46.6">F1</text>
<text x="187.3" y="43.1" transform="rotate(-90 187.3 43.1)">4K7</text>
<text x="194.9" y="43.1" transform="rotate(-90 194.9 43.1)">4K7</text>
<text x="200" y="45.4">CPC1017N</text>
<text x="203.3" y="42.9">U4</text>
<text x="240.7" y="43.1" transform="rotate(-90 240.7 43.1)">4K7</text>
<text x="248.3" y="43.1" transform="rotate(-90 248.3 43.1)">4K7</text>
<text x="253.3" y="45.4">CPC1017N</text>
<text x="256.7" y="42.9">U6</text>
<text x="85.3" y="51.7">U1</text>
<text x="97.8" y="49.1">100nF</text>
<text x="138.6" y="50.4">D2</text>
<text x="188.1" y="50.4">D4</text>
<text x="241.5" y="50.4">D6</text>
<text x="28" y="58.1">Conn_02x08_Odd_Even</text>
<text x="37.1" y="55.6">J1</text>
<text x="86.1" y="55.5">D0</text>
<text x="86.1" y="58">D1</text>
<text x="93.3" y="57.1" transform="rotate(-90 93.3 57.1)">VCC</text>
<text x="97" y="58">Q1</text>
<text x="97" y="55.5">Q0</text>
<text x="135.3" y="54.2" transform="rotate(-90 135.3 54.2)">RED_LED</text>
<text x="184.8" y="54.2" transform="rotate(-90 184.8 54.2)">RED_LED</text>
<text x="238.1" y="54.2" transform="rotate(-90 238.1 54.2)">RED_LED</text>
<text x="17.8" y="60.6">GND</text>
<text x="86.1" y="60.6">D2</text>
<text x="86.1" y="63.1">D3</text>
<text x="86.1" y="65.7">D4</text>
<text x="97" y="65.7">Q4</text>
<text x="97" y="63.1">Q3</text>
<text x="97" y="60.6">Q2</text>
<text x="128.4" y="60.6">R2</text>
<text x="129.7" y="63.1">1K</text>
<text x="147.3" y="62.3">Q1</text>
<text x="147.5" y="64.8">BC817</text>
<text x="177.9" y="60.6">R8</text>
<text x="179.2" y="63.1">1K</text>
<text x="196.8" y="62.3">Q3</text>
<text x="197" y="64.8">BC817</text>
<text x="230.8" y="60.6">R14</text>
<text x="232.5" y="63.1">1K</text>
<text x="250.1" y="62.3">Q5</text>
<text x="250.4" y="64.8">BC817</text>
<text x="54" y="71.2">GND</text>
<text x="86.1" y="68.2">D5</text>
<text x="86.1" y="70.7">D6</text>
<text x="97" y="70.7">Q6</text>
<text x="97" y="68.2">Q5</text>
<text x="17.1" y="73.3">+3.3V</text>
<text x="17.8" y="75.8">GND</text>
<text x="54" y="76.2">GND</text>
<text x="54.6" y="73.7">+3.3V</text>
<text x="67.4" y="72">GND</text>
<text x="86.1" y="73.3">D7</text>
<text x="97" y="73.3">Q7</text>
<text x="142.8" y="75.2">GND</text>
<text x="192.3" y="75.2">GND</text>
<text x="245.7" y="75.2">GND</text>
<text x="17" y="78.4">+24V</text>
<text x="54.5" y="78.8">+24V</text>
<text x="86.1" y="80.9">OE</text>
<text x="86.1" y="78.4">Load</text>
<text x="93.3" y="81.8" transform="rotate(-90 93.3 81.8)">GND</text>
<text x="102.2" y="82.2" transform="rotate(-90 102.2 82.2)">74LS573</text>
<text x="146.7" y="83.9">+24V</text>
<text x="196.2" y="83.9">+24V</text>
<text x="249.6" y="83.9">+24V</text>
<text x="33.2" y="88.5">R1</text>
<text x="44.6" y="88.5">D1</text>
<text x="138.6" y="89.8">R5</text>
<text x="146.2" y="89.8">R7</text>
<text x="188.3" y="89.8">R11</text>
<text x="195.9" y="89.8">R13</text>
<text x="241.6" y="89.8">R17</text>
<text x="249.2" y="89.8">R19</text>
<text x="19.6" y="91.1">+24V</text>
<text x="33.9" y="91.1">4K7</text>
<text x="41.6" y="93.6">GREEN_LED</text>
<text x="59.1" y="91.5">GND</text>
<text x="90.7" y="95.5">GND</text>
<text x="137.8" y="92.7" transform="rotate(-90 137.8 92.7)">4K7</text>
<text x="145.4" y="92.7" transform="rotate(-90 145.4 92.7)">4K7</text>
<text x="150.5" y="95">CPC1017N</text>
<text x="153.8" y="92.4">U3</text>
<text x="187.3" y="92.7" transform="rotate(-90 187.3 92.7)">4K7</text>
<text x="194.9" y="92.7" transform="rotate(-90 194.9 92.7)">4K7</text>
<text x="200" y="95">CPC1017N</text>
<text x="203.3" y="92.4">U5</text>
<text x="240.7" y="92.7" transform="rotate(-90 240.7 92.7)">4K7</text>
<text x="248.3" y="92.7" transform="rotate(-90 248.3 92.7)">4K7</text>
<text x="253.3" y="95">CPC1017N</text>
<text x="256.7" y="92.4">U7</text>
<text x="138.6" y="99.9">D3</text>
<text x="164.1" y="96.1">F2</text>
<text x="188.1" y="99.9">D5</text>
<text x="213.6" y="96.1">F4</text>
<text x="241.5" y="99.9">D7</text>
<text x="135.3" y="103.8" transform="rotate(-90 135.3 103.8)">RED_LED</text>
<text x="184.8" y="103.8" transform="rotate(-90 184.8 103.8)">RED_LED</text>
<text x="238.1" y="103.8" transform="rotate(-90 238.1 103.8)">RED_LED</text>
<text x="128.4" y="110.1">R3</text>
<text x="129.7" y="112.6">1K</text>
<text x="147.3" y="111.8">Q2</text>
<text x="177.9" y="110.1">R9</text>
<text x="179.2" y="112.6">1K</text>
<text x="196.8" y="111.8">Q4</text>
<text x="230.8" y="110.1">R15</text>
<text x="232.5" y="112.6">1K</text>
<text x="250.1" y="111.8">Q6</text>
<text x="31.6" y="119.1">Conn_01x10</text>
<text x="35.8" y="116.6">J2</text>
<text x="147.5" y="114.3">BC817</text>
<text x="197" y="114.3">BC817</text>
<text x="250.4" y="114.3">BC817</text>
<text x="39" y="120.6">10</text>
<text x="46" y="122">GNDD</text>
<text x="55.7" y="124.5">+VDC</text>
<text x="142.8" y="124.7">GND</text>
<text x="192.3" y="124.7">GND</text>
<text x="245.7" y="124.7">GND</text>
<text x="83.6" y="137.2">+VDC</text>
<text x="115.9" y="137.2">GNDD</text>
<text x="76.3" y="141.9">D8</text>
<text x="116.5" y="141.9">D14</text>
<text x="76.3" y="149.5">D9</text>
<text x="77" y="146.9">LL4148</text>
<text x="93" y="144.8">GNDD</text>
<text x="112.5" y="146.9">LL4148</text>
<text x="116.5" y="149.5">D15</text>
<text x="131.9" y="144.8">+VDC</text>
<text x="77" y="154.6">LL4148</text>
<text x="112.5" y="154.6">LL4148</text>
<text x="75.8" y="157.1">D10</text>
<text x="116.5" y="157.1">D16</text>
<text x="75.8" y="164.7">D11</text>
<text x="77" y="162.2">LL4148</text>
<text x="112.5" y="162.2">LL4148</text>
<text x="116.5" y="164.7">D17</text>
<text x="75.8" y="172.3">D12</text>
<text x="77" y="169.8">LL4148</text>
<text x="112.5" y="169.8">LL4148</text>
<text x="116.5" y="172.3">D18</text>
<text x="75.8" y="180">D13</text>
<text x="77" y="177.4">LL4148</text>
<text x="112.5" y="177.4">LL4148</text>
<text x="116.5" y="180">D19</text>
<text x="77" y="185">LL4148</text>
<text x="112.5" y="185">LL4148</text>
</g>
<g font-size="1.8">
<text x="172.1" y="46.9">OUT_0</text>
<text x="221.6" y="46.9">OUT_2</text>
<text x="275" y="46.9">OUT_4</text>
<text x="173.7" y="52">COM</text>
<text x="223.2" y="52">COM</text>
<text x="276.5" y="52">COM</text>
<text x="47" y="59.6">IO_0</text>
<text x="73.7" y="59.6">IO_2</text>
<text x="73.7" y="57">IO_1</text>
<text x="73.7" y="54.5">IO_0</text>
<text x="108.1" y="59.6">O2</text>
<text x="108.1" y="54.5">O0</text>
<text x="108.1" y="57">O1</text>
<text x="25.4" y="64.7">IO_3</text>
<text x="25.4" y="62.1">IO_1</text>
<text x="47" y="64.7">IO_4</text>
<text x="47" y="62.1">IO_2</text>
<text x="73.7" y="62.1">IO_3</text>
<text x="73.7" y="64.7">IO_4</text>
<text x="108.1" y="64.7">O4</text>
<text x="108.1" y="62.1">O3</text>
<text x="121.9" y="62.1">O0</text>
<text x="171.4" y="62.1">O2</text>
<text x="224.8" y="62.1">O4</text>
<text x="25.4" y="69.7">IO_7</text>
<text x="25.4" y="67.2">IO_5</text>
<text x="47" y="67.2">IO_6</text>
<text x="73.7" y="67.2">IO_5</text>
<text x="108.1" y="67.2">O5</text>
<text x="73.7" y="77.4">IO_6</text>
<text x="73.7" y="79.9">IO_7</text>
<text x="172.1" y="96.4">OUT_1</text>
<text x="173.7" y="101.5">COM</text>
<text x="221.6" y="96.4">OUT_3</text>
<text x="223.2" y="101.5">COM</text>
<text x="275" y="96.4">OUT_5</text>
<text x="276.5" y="101.5">COM</text>
<text x="121.9" y="111.7">O1</text>
<text x="171.4" y="111.7">O3</text>
<text x="224.8" y="111.7">O5</text>
<text x="43.8" y="128.2">OUT_5</text>
<text x="43.8" y="130.7">OUT_4</text>
<text x="43.8" y="133.2">OUT_3</text>
<text x="43.8" y="135.8">OUT_2</text>
<text x="43.8" y="140.9">OUT_0</text>
<text x="43.8" y="138.3">OUT_1</text>
<text x="45.4" y="143.4">COM</text>
<text x="67.3" y="143.4">OUT_0</text>
<text x="102.9" y="143.4">OUT_0</text>
<text x="67.3" y="151">OUT_1</text>
<text x="102.9" y="151">OUT_1</text>
<text x="67.3" y="158.6">OUT_2</text>
<text x="102.9" y="158.6">OUT_2</text>
<text x="67.3" y="166.3">OUT_3</text>
<text x="102.9" y="166.3">OUT_3</text>
<text x="67.3" y="173.9">OUT_4</text>
<text x="102.9" y="173.9">OUT_4</text>
<text x="67.3" y="181.5">OUT_5</text>
<text x="102.9" y="181.5">OUT_5</text>
</g>
<g font-size="1.8" fill="#0000c2">
<text x="67.3" y="137.1">COM AT</text>
<text x="67.3" y="133.2">CFG PNP:</text>
<text x="102.9" y="137.1">COM AT</text>
<text x="102.9" y="133.2">CFG NPN:</text>
</g>
</svg>
